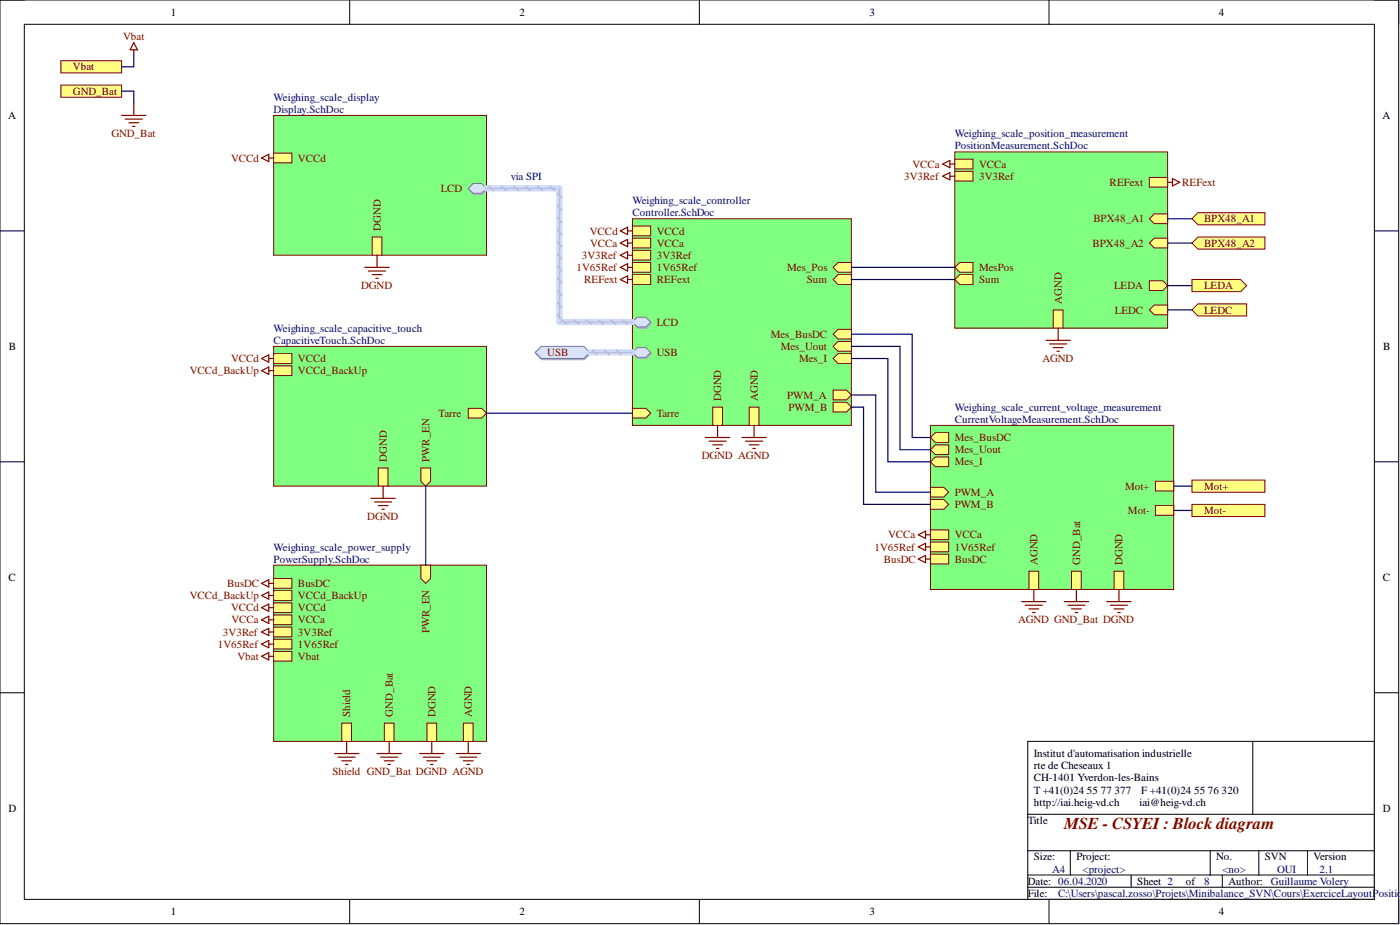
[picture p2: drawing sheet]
<svg xmlns="http://www.w3.org/2000/svg" width="292mm" height="193mm" viewBox="0 0 292 193" stroke-linecap="round" stroke-linejoin="round" font-family="sans-serif">
<g fill="none" stroke="#000" stroke-width=".21">
<path d="M0 0h291.8v192.7h-291.8zM0 0h5.1M73 0v5.1M145.9 0v5.1M218.9 0v5.1M286.8 0h5v5.1M5.1 5.1h281.7v182.5h-281.7zM0 48.2h5.1M286.8 48.2h5M0 96.3h5.1M286.8 96.3h5M0 144.5h5.1"/>
<path d="M214.4 154.7h72.4v32.9h-72.4zM261.4 154.7v15.2M286.8 144.5h5M214.4 169.9h72.4M214.4 177.5h72.4M223.3 177.5v5.1M252.5 177.5v5.1M262.6 177.5v5.1M272.8 177.5v5.1M73 187.6v5.1M145.9 187.6v5.1M214.4 185.1h72.4"/>
<path d="M214.4 182.6h72.4M218.9 187.6v5.1M236 182.6v2.5M255 182.6v2.5M291.8 187.6v5.1"/>
</g>
<path d="M132 45.6h45.6v43.1h-45.6z" fill-rule="evenodd" fill="#80ff80"/>
<path d="M132 45.6h45.6v43.1h-45.6z" fill="none" stroke="#800000" stroke-width=".21"/>
<path d="M132 47.2h3.8v2h-3.8z" fill-rule="evenodd" fill="#ffff80"/>
<path d="M132 47.2h3.8v2h-3.8z" fill="none" stroke="#800000" stroke-width=".21"/>
<path d="M156.3 84.9h2v3.8h-2z" fill-rule="evenodd" fill="#ffff80"/>
<path d="M156.3 84.9h2v3.8h-2z" fill="none" stroke="#800000" stroke-width=".21"/>
<path d="M173.8 74.8l1-1h2.8v2h-2.8z" fill-rule="evenodd" fill="#ffff80"/>
<path d="M173.8 74.8l1-1h2.8v2h-2.8z" fill="none" stroke="#800000" stroke-width=".21"/>
<path d="M132 52.2h3.8v2.1h-3.8z" fill-rule="evenodd" fill="#ffff80"/>
<path d="M132 52.2h3.8v2.1h-3.8z" fill="none" stroke="#800000" stroke-width=".21"/>
<path d="M173.8 81.4h2.8l1 1-1 1h-2.8z" fill-rule="evenodd" fill="#ffff80"/>
<path d="M173.8 81.4h2.8l1 1-1 1h-2.8z" fill="none" stroke="#800000" stroke-width=".21"/>
<path d="M173.8 58.3l1-1h2.8v2h-2.8z" fill-rule="evenodd" fill="#ffff80"/>
<path d="M173.8 58.3l1-1h2.8v2h-2.8z" fill="none" stroke="#800000" stroke-width=".21"/>
<path d="M173.8 83.9h2.8l1 1-1 1.1h-2.8z" fill-rule="evenodd" fill="#ffff80"/>
<path d="M173.8 83.9h2.8l1 1-1 1.1h-2.8z" fill="none" stroke="#800000" stroke-width=".21"/>
<path d="M173.8 55.8l1-1h2.8v2h-2.8z" fill-rule="evenodd" fill="#ffff80"/>
<path d="M173.8 55.8l1-1h2.8v2h-2.8z" fill="none" stroke="#800000" stroke-width=".21"/>
<path d="M148.7 84.9h2v3.8h-2z" fill-rule="evenodd" fill="#ffff80"/>
<path d="M148.7 84.9h2v3.8h-2z" fill="none" stroke="#800000" stroke-width=".21"/>
<path d="M132 54.8h3.8v2h-3.8z" fill-rule="evenodd" fill="#ffff80"/>
<path d="M132 54.8h3.8v2h-3.8z" fill="none" stroke="#800000" stroke-width=".21"/>
<path d="M173.8 72.3l1-1.1h2.8v2.1h-2.8z" fill-rule="evenodd" fill="#ffff80"/>
<path d="M173.8 72.3l1-1.1h2.8v2.1h-2.8z" fill="none" stroke="#800000" stroke-width=".21"/>
<path d="M132 85.2h2.7l1.1 1-1.1 1h-2.7z" fill-rule="evenodd" fill="#ffff80"/>
<path d="M132 85.2h2.7l1.1 1-1.1 1h-2.7z" fill="none" stroke="#800000" stroke-width=".21"/>
<path d="M173.8 69.7l1-1h2.8v2h-2.8z" fill-rule="evenodd" fill="#ffff80"/>
<path d="M173.8 69.7l1-1h2.8v2h-2.8z" fill="none" stroke="#800000" stroke-width=".21"/>
<path d="M132 49.7h3.8v2h-3.8z" fill-rule="evenodd" fill="#ffff80"/>
<path d="M132 49.7h3.8v2h-3.8z" fill="none" stroke="#800000" stroke-width=".21"/>
<path d="M132.1 67.4l1-1h1.8l1 1-1 1.1h-1.8z" fill-rule="evenodd" fill="#bac0ca"/>
<path d="M132.1 67.4l1-1h1.8l1 1-1 1.1h-1.8z" fill="none" stroke="#a6acb6" stroke-width=".21"/>
<path d="M132 67.2l1-1h1.7l1.1 1-1.1 1h-1.7z" fill-rule="evenodd" fill="#d5e4ff"/>
<path d="M132 67.2l1-1h1.7l1.1 1-1.1 1h-1.7z" fill="none" stroke="#71809b" stroke-width=".21"/>
<path d="M132.1 73.8l1-1h1.8l1 1-1 1h-1.8z" fill-rule="evenodd" fill="#bac0ca"/>
<path d="M132.1 73.8l1-1h1.8l1 1-1 1h-1.8z" fill="none" stroke="#a6acb6" stroke-width=".21"/>
<path d="M132 73.5l1-1h1.7l1.1 1-1.1 1h-1.7z" fill-rule="evenodd" fill="#d5e4ff"/>
<path d="M132 73.5l1-1h1.7l1.1 1-1.1 1h-1.7z" fill="none" stroke="#71809b" stroke-width=".21"/>
<path d="M132 57.3h3.8v2h-3.8z" fill-rule="evenodd" fill="#ffff80"/>
<path d="M132 57.3h3.8v2h-3.8z" fill="none" stroke="#800000" stroke-width=".21"/>
<path d="M57.1 24.1h44.4v29.1h-44.4z" fill-rule="evenodd" fill="#80ff80"/>
<path d="M57.1 24.1h44.4v29.1h-44.4z" fill="none" stroke="#800000" stroke-width=".21"/>
<path d="M57.1 31.9h3.8v2.1h-3.8z" fill-rule="evenodd" fill="#ffff80"/>
<path d="M57.1 31.9h3.8v2.1h-3.8z" fill="none" stroke="#800000" stroke-width=".21"/>
<path d="M77.7 49.4h2v3.8h-2z" fill-rule="evenodd" fill="#ffff80"/>
<path d="M77.7 49.4h2v3.8h-2z" fill="none" stroke="#800000" stroke-width=".21"/>
<path d="M97.8 39.6l1-1.1h1.8l1 1.1-1 1h-1.8z" fill-rule="evenodd" fill="#bac0ca"/>
<path d="M97.8 39.6l1-1.1h1.8l1 1.1-1 1h-1.8z" fill="none" stroke="#a6acb6" stroke-width=".21"/>
<path d="M97.7 39.3l1-1h1.8l1 1-1 1h-1.8z" fill-rule="evenodd" fill="#d5e4ff"/>
<path d="M97.7 39.3l1-1h1.8l1 1-1 1h-1.8z" fill="none" stroke="#71809b" stroke-width=".21"/>
<path d="M57.1 117.9h44.4v36.8h-44.4z" fill-rule="evenodd" fill="#80ff80"/>
<path d="M57.1 117.9h44.4v36.8h-44.4z" fill="none" stroke="#800000" stroke-width=".21"/>
<path d="M57.1 135.9h3.8v2h-3.8z" fill-rule="evenodd" fill="#ffff80"/>
<path d="M57.1 135.9h3.8v2h-3.8z" fill="none" stroke="#800000" stroke-width=".21"/>
<path d="M80.2 150.9h2v3.8h-2z" fill-rule="evenodd" fill="#ffff80"/>
<path d="M80.2 150.9h2v3.8h-2z" fill="none" stroke="#800000" stroke-width=".21"/>
<path d="M96.7 150.9h2v3.8h-2z" fill-rule="evenodd" fill="#ffff80"/>
<path d="M96.7 150.9h2v3.8h-2z" fill="none" stroke="#800000" stroke-width=".21"/>
<path d="M57.1 125.8h3.8v2h-3.8z" fill-rule="evenodd" fill="#ffff80"/>
<path d="M57.1 125.8h3.8v2h-3.8z" fill="none" stroke="#800000" stroke-width=".21"/>
<path d="M57.1 120.7h3.8v2h-3.8z" fill-rule="evenodd" fill="#ffff80"/>
<path d="M57.1 120.7h3.8v2h-3.8z" fill="none" stroke="#800000" stroke-width=".21"/>
<path d="M57.1 128.3h3.8v2h-3.8z" fill-rule="evenodd" fill="#ffff80"/>
<path d="M57.1 128.3h3.8v2h-3.8z" fill="none" stroke="#800000" stroke-width=".21"/>
<path d="M71.3 150.9h2v3.8h-2z" fill-rule="evenodd" fill="#ffff80"/>
<path d="M71.3 150.9h2v3.8h-2z" fill="none" stroke="#800000" stroke-width=".21"/>
<path d="M89.1 150.9h2v3.8h-2z" fill-rule="evenodd" fill="#ffff80"/>
<path d="M89.1 150.9h2v3.8h-2z" fill="none" stroke="#800000" stroke-width=".21"/>
<path d="M87.8 117.9h2v2.8l-1 1-1-1z" fill-rule="evenodd" fill="#ffff80"/>
<path d="M87.8 117.9h2v2.8l-1 1-1-1z" fill="none" stroke="#800000" stroke-width=".21"/>
<path d="M57.1 123.2h3.8v2.1h-3.8z" fill-rule="evenodd" fill="#ffff80"/>
<path d="M57.1 123.2h3.8v2.1h-3.8z" fill="none" stroke="#800000" stroke-width=".21"/>
<path d="M57.1 130.8h3.8v2.1h-3.8z" fill-rule="evenodd" fill="#ffff80"/>
<path d="M57.1 130.8h3.8v2.1h-3.8z" fill="none" stroke="#800000" stroke-width=".21"/>
<path d="M57.1 133.4h3.8v2h-3.8z" fill-rule="evenodd" fill="#ffff80"/>
<path d="M57.1 133.4h3.8v2h-3.8z" fill="none" stroke="#800000" stroke-width=".21"/>
<path d="M199.2 31.7h44.4v36.8h-44.4z" fill-rule="evenodd" fill="#80ff80"/>
<path d="M199.2 31.7h44.4v36.8h-44.4z" fill="none" stroke="#800000" stroke-width=".21"/>
<path d="M199.2 33.2h3.8v2h-3.8z" fill-rule="evenodd" fill="#ffff80"/>
<path d="M199.2 33.2h3.8v2h-3.8z" fill="none" stroke="#800000" stroke-width=".21"/>
<path d="M199.2 55.8l1-1h2.8v2h-2.8z" fill-rule="evenodd" fill="#ffff80"/>
<path d="M199.2 55.8l1-1h2.8v2h-2.8z" fill="none" stroke="#800000" stroke-width=".21"/>
<path d="M239.8 58.6h2.8l1 1-1 1h-2.8z" fill-rule="evenodd" fill="#ffff80"/>
<path d="M239.8 58.6h2.8l1 1-1 1h-2.8z" fill="none" stroke="#800000" stroke-width=".21"/>
<path d="M199.2 35.7h3.8v2.1h-3.8z" fill-rule="evenodd" fill="#ffff80"/>
<path d="M199.2 35.7h3.8v2.1h-3.8z" fill="none" stroke="#800000" stroke-width=".21"/>
<path d="M199.2 58.3l1-1h2.8v2h-2.8z" fill-rule="evenodd" fill="#ffff80"/>
<path d="M199.2 58.3l1-1h2.8v2h-2.8z" fill="none" stroke="#800000" stroke-width=".21"/>
<path d="M239.8 64.7l1-1.1h2.8v2.1h-2.8z" fill-rule="evenodd" fill="#ffff80"/>
<path d="M239.8 64.7l1-1.1h2.8v2.1h-2.8z" fill="none" stroke="#800000" stroke-width=".21"/>
<path d="M219.8 64.7h2v3.8h-2z" fill-rule="evenodd" fill="#ffff80"/>
<path d="M219.8 64.7h2v3.8h-2z" fill="none" stroke="#800000" stroke-width=".21"/>
<path d="M239.8 37h3.8v2h-3.8z" fill-rule="evenodd" fill="#ffff80"/>
<path d="M239.8 37h3.8v2h-3.8z" fill="none" stroke="#800000" stroke-width=".21"/>
<path d="M239.8 45.6l1-1h2.8v2.1h-2.8z" fill-rule="evenodd" fill="#ffff80"/>
<path d="M239.8 45.6l1-1h2.8v2.1h-2.8z" fill="none" stroke="#800000" stroke-width=".21"/>
<path d="M239.8 50.7l1-1h2.8v2h-2.8z" fill-rule="evenodd" fill="#ffff80"/>
<path d="M239.8 50.7l1-1h2.8v2h-2.8z" fill="none" stroke="#800000" stroke-width=".21"/>
<path d="M194.1 88.7h50.8v34.3h-50.8z" fill-rule="evenodd" fill="#80ff80"/>
<path d="M194.1 88.7h50.8v34.3h-50.8z" fill="none" stroke="#800000" stroke-width=".21"/>
<path d="M241.1 100.4h3.8v2h-3.8z" fill-rule="evenodd" fill="#ffff80"/>
<path d="M241.1 100.4h3.8v2h-3.8z" fill="none" stroke="#800000" stroke-width=".21"/>
<path d="M241.1 105.5h3.8v2h-3.8z" fill-rule="evenodd" fill="#ffff80"/>
<path d="M241.1 105.5h3.8v2h-3.8z" fill="none" stroke="#800000" stroke-width=".21"/>
<path d="M194.1 91.3l1-1h2.8v2h-2.8z" fill-rule="evenodd" fill="#ffff80"/>
<path d="M194.1 91.3l1-1h2.8v2h-2.8z" fill="none" stroke="#800000" stroke-width=".21"/>
<path d="M194.1 93.8l1-1h2.8v2h-2.8z" fill-rule="evenodd" fill="#ffff80"/>
<path d="M194.1 93.8l1-1h2.8v2h-2.8z" fill="none" stroke="#800000" stroke-width=".21"/>
<path d="M214.7 119.2h2v3.8h-2z" fill-rule="evenodd" fill="#ffff80"/>
<path d="M214.7 119.2h2v3.8h-2z" fill="none" stroke="#800000" stroke-width=".21"/>
<path d="M194.1 110.5h3.8v2.1h-3.8z" fill-rule="evenodd" fill="#ffff80"/>
<path d="M194.1 110.5h3.8v2.1h-3.8z" fill="none" stroke="#800000" stroke-width=".21"/>
<path d="M194.1 104.2h2.8l1 1-1 1h-2.8z" fill-rule="evenodd" fill="#ffff80"/>
<path d="M194.1 104.2h2.8l1 1-1 1h-2.8z" fill="none" stroke="#800000" stroke-width=".21"/>
<path d="M223.6 119.2h2v3.8h-2z" fill-rule="evenodd" fill="#ffff80"/>
<path d="M223.6 119.2h2v3.8h-2z" fill="none" stroke="#800000" stroke-width=".21"/>
<path d="M194.1 96.3l1-1h2.8v2.1h-2.8z" fill-rule="evenodd" fill="#ffff80"/>
<path d="M194.1 96.3l1-1h2.8v2.1h-2.8z" fill="none" stroke="#800000" stroke-width=".21"/>
<path d="M232.4 119.2h2.1v3.8h-2.1z" fill-rule="evenodd" fill="#ffff80"/>
<path d="M232.4 119.2h2.1v3.8h-2.1z" fill="none" stroke="#800000" stroke-width=".21"/>
<path d="M194.1 113.1h3.8v2h-3.8z" fill-rule="evenodd" fill="#ffff80"/>
<path d="M194.1 113.1h3.8v2h-3.8z" fill="none" stroke="#800000" stroke-width=".21"/>
<path d="M194.1 115.6h3.8v2h-3.8z" fill-rule="evenodd" fill="#ffff80"/>
<path d="M194.1 115.6h3.8v2h-3.8z" fill="none" stroke="#800000" stroke-width=".21"/>
<path d="M194.1 101.7h2.8l1 1-1 1h-2.8z" fill-rule="evenodd" fill="#ffff80"/>
<path d="M194.1 101.7h2.8l1 1-1 1h-2.8z" fill="none" stroke="#800000" stroke-width=".21"/>
<path d="M57.1 72.3h44.4v29.1h-44.4z" fill-rule="evenodd" fill="#80ff80"/>
<path d="M57.1 72.3h44.4v29.1h-44.4z" fill="none" stroke="#800000" stroke-width=".21"/>
<path d="M97.7 85.2h2.8l1 1-1 1h-2.8z" fill-rule="evenodd" fill="#ffff80"/>
<path d="M97.7 85.2h2.8l1 1-1 1h-2.8z" fill="none" stroke="#800000" stroke-width=".21"/>
<path d="M78.9 97.6h2.1v3.8h-2.1z" fill-rule="evenodd" fill="#ffff80"/>
<path d="M78.9 97.6h2.1v3.8h-2.1z" fill="none" stroke="#800000" stroke-width=".21"/>
<path d="M87.8 97.6h2v2.8l-1 1-1-1z" fill-rule="evenodd" fill="#ffff80"/>
<path d="M87.8 97.6h2v2.8l-1 1-1-1z" fill="none" stroke="#800000" stroke-width=".21"/>
<path d="M57.1 73.8h3.8v2h-3.8z" fill-rule="evenodd" fill="#ffff80"/>
<path d="M57.1 73.8h3.8v2h-3.8z" fill="none" stroke="#800000" stroke-width=".21"/>
<path d="M57.1 76.3h3.8v2h-3.8z" fill-rule="evenodd" fill="#ffff80"/>
<path d="M57.1 76.3h3.8v2h-3.8z" fill="none" stroke="#800000" stroke-width=".21"/>
<path d="M248.7 58.3h10.1l1.3 1.3-1.3 1.2h-10.1z" fill-rule="evenodd" fill="#ffff80"/>
<path d="M248.7 58.3h10.1l1.3 1.3-1.3 1.2h-10.1z" fill="none" stroke="#800000" stroke-width=".21"/>
<path d="M248.7 64.7l1.3-1.3h10.1v2.5h-10.1z" fill-rule="evenodd" fill="#ffff80"/>
<path d="M248.7 64.7l1.3-1.3h10.1v2.5h-10.1z" fill="none" stroke="#800000" stroke-width=".21"/>
<g fill="none" stroke="#800000" stroke-width=".25">
<path d="M196.7 34.2l1.5-.7v1.5zM198.2 34.2h1M129.4 48.2l1.5-.8v1.5zM129.4 55.8l1.5-.8v1.5zM130.9 48.2h1.1M130.9 55.8h1.1M218.2 71h5.1M219 71.8h3.6M219.8 72.5h2M220.5 73.3h.5M220.8 68.5v2.5M147.2 91.3h5.1"/>
<path d="M147.9 92h3.6M148.7 92.8h2M149.5 93.6h.5M149.7 88.7v2.6M154.8 91.3h5.1M155.6 92h3.5M156.3 92.8h2M157.1 93.6h.5M157.3 88.7v2.6"/>
</g>
<path d="M248.7 50.7l1.3-1.3h13.9v2.6h-13.9z" fill-rule="evenodd" fill="#ffff80"/>
<path d="M248.7 50.7l1.3-1.3h13.9v2.6h-13.9z" fill="none" stroke="#800000" stroke-width=".21"/>
<path d="M248.7 45.6l1.3-1.2h13.9v2.5h-13.9z" fill-rule="evenodd" fill="#ffff80"/>
<path d="M248.7 45.6l1.3-1.2h13.9v2.5h-13.9z" fill="none" stroke="#800000" stroke-width=".21"/>
<g fill="none" stroke="#800000" stroke-width=".25">
<path d="M54.6 33l1.5-.8v1.5zM56.1 33h1M243.6 38h1M244.6 37.3l1.6 .7-1.6 .8zM76.1 55.8h5.1M76.9 56.5h3.5M77.7 57.3h2M78.4 58.1h.5M78.7 53.2v2.6M54.6 74.8l1.5-.8v1.6zM56.1 74.8h1M54.6 121.7l1.5-.8v1.6z"/>
<path d="M54.6 126.8l1.5-.8v1.5zM54.6 129.3l1.5-.8v1.6zM54.6 136.9l1.5-.7v1.5zM56.1 136.9h1M56.1 121.7h1M56.1 126.8h1M56.1 129.3h1M69.8 157.2h5.1M70.5 158h3.6M71.3 158.7h2M72.1 159.5h.5M72.3 154.7v2.5"/>
<path d="M78.7 157.2h5M79.4 158h3.6M80.2 158.7h2M81 159.5h.5M81.2 154.7v2.5M87.5 157.2h5.1M88.3 158h3.6M89.1 158.7h2M89.8 159.5h.5M90.1 154.7v2.5M95.2 157.2h5M95.9 158h3.6"/>
<path d="M96.7 158.7h2M97.4 159.5h.6M97.7 154.7v2.5"/>
</g>
<path d="M248.7 105.2h15.2v2.6h-15.2z" fill-rule="evenodd" fill="#ffff80"/>
<path d="M248.7 105.2h15.2v2.6h-15.2z" fill="none" stroke="#800000" stroke-width=".21"/>
<path d="M248.7 100.1h15.2v2.6h-15.2z" fill-rule="evenodd" fill="#ffff80"/>
<path d="M248.7 100.1h15.2v2.6h-15.2z" fill="none" stroke="#800000" stroke-width=".21"/>
<g fill="none" stroke="#800000" stroke-width=".25">
<path d="M196.7 36.8l1.5-.8v1.5zM198.2 36.8h1M129.4 50.7l1.5-.8v1.6zM129.4 53.2l1.5-.7v1.5zM130.9 50.7h1.1M130.9 53.2h1.1M54.6 77.3l1.5-.7v1.5zM56.1 77.3h1M77.4 104h5.1M78.2 104.7h3.5M78.9 105.5h2.1M79.7 106.2h.5"/>
<path d="M79.9 101.4v2.6M191.6 116.6l1.5-.7v1.5zM191.6 111.6l1.5-.8v1.5zM191.6 114.1l1.5-.8v1.6zM193.1 116.6h1M193.1 114.1h1M193.1 111.6h1M54.6 124.2l1.5-.7v1.5zM54.6 131.8l1.5-.7v1.5zM54.6 134.4l1.5-.8v1.5zM56.1 124.2h1M56.1 131.8h1"/>
<path d="M56.1 134.4h1M213.2 125.5h5M213.9 126.3h3.6M214.7 127h2M215.4 127.8h.6M215.7 123v2.5M222 125.5h5.1M222.8 126.3h3.6M223.6 127h2M224.3 127.8h.5M224.6 123v2.5M230.9 125.5h5.1"/>
<path d="M231.7 126.3h3.5M232.4 127h2.1M233.2 127.8h.5M233.5 123v2.5"/>
</g>
<path d="M111.8 73.8l1.3-1.3h8.8l1.3 1.3-1.3 1.2h-8.8z" fill-rule="evenodd" fill="#bac0ca"/>
<path d="M111.8 73.8l1.3-1.3h8.8l1.3 1.3-1.3 1.2h-8.8z" fill="none" stroke="#a6acb6" stroke-width=".21"/>
<path d="M111.7 73.5l1.2-1.2h8.9l1.3 1.2-1.3 1.3h-8.9z" fill-rule="evenodd" fill="#d5e4ff"/>
<path d="M111.7 73.5l1.2-1.2h8.9l1.3 1.2-1.3 1.3h-8.9z" fill="none" stroke="#71809b" stroke-width=".21"/>
<path d="M129.4 58.3l1.5-.7v1.5zM130.9 58.3h1.1" fill="none" stroke="#800000" stroke-width=".25"/>
<g fill="none" stroke="#000080" stroke-width=".25">
<path d="M177.6 55.8h21.6M177.6 58.3h21.6M243.6 59.6h5.1M243.6 45.6h5.1M243.6 50.7h5.1M177.6 69.7h12.7v21.6h3.8M177.6 72.3h10.2v21.5h6.3M177.6 74.8h7.6v21.5h8.9M243.6 64.7h5.1M101.5 86.2h30.5M177.6 82.4h5.1v20.3h11.4M177.6 84.9h2.6v20.3h13.9"/>
<path d="M88.8 101.4v16.5M244.9 101.4h3.8M244.9 106.5h3.8"/>
</g>
<path d="M101.5 39.3h15.2v27.9h15.3M123.1 73.5h8.9" fill="none" stroke="#cbdaff" stroke-width="1.3"/>
<g fill="none" stroke="#adbce7" stroke-width=".38">
<path d="M102 38.9l1 .8M104.6 38.9l1 .8M107.1 38.9l1 .8M109.6 38.9l1 .8M112.2 38.9l1 .8M114.7 38.9l1 .8M116.3 58.1l.9 1M116.3 55.5l.9 1M116.3 53l.9 1M116.3 50.5l.9 1M116.3 47.9l.9 1M116.3 45.4l.9 1"/>
<path d="M116.3 42.8l.9 1.1M116.3 40.3l.9 1M116.3 65.7l.9 1M116.3 63.1l.9 1M116.3 60.6l.9 1M117.2 66.7l1.1 .9M119.8 66.7l1 .9M122.3 66.7l1 .9M123.6 73.1l1 .9M124.9 66.7l1 .9M126.1 73.1l1 .9M127.4 66.7l1 .9"/>
<path d="M128.7 73.1l1 .9M129.9 66.7l1 .9"/>
</g>
<path d="M101.5 39.3h15.2v27.9h15.3M123.1 73.5h8.9" fill="none" stroke="#adbce7" stroke-width=".25"/>
<path d="M12.7 17.7h12.7v2.6h-12.7z" fill-rule="evenodd" fill="#ffff80"/>
<path d="M12.7 17.7h12.7v2.6h-12.7z" fill="none" stroke="#800000" stroke-width=".21"/>
<path d="M12.7 12.7h12.7v2.5h-12.7z" fill-rule="evenodd" fill="#ffff80"/>
<path d="M12.7 12.7h12.7v2.5h-12.7z" fill="none" stroke="#800000" stroke-width=".21"/>
<path d="M27.9 8.9l.8 1.5h-1.5zM27.9 10.4v1M25.4 24.1h5.1M26.1 24.8h3.6M26.9 25.6h2M27.7 26.4h.5M27.9 21.5v2.6" fill="none" stroke="#800000" stroke-width=".25"/>
<path d="M25.4 19h2.5v2.5M27.9 11.4v2.5h-2.5" fill="none" stroke="#000080" stroke-width=".25"/>
<text font-size="3.5" fill="#800000" x="222" y="172.9">MSE - CSYEI : Block diagram</text>
<g font-size="2.3">
<text x="35.6" y="3.3">1</text>
<text x="108.4" y="3.3">2</text>
<text x="181.4" y="3.3">3</text>
<text x="254.3" y="3.3">4</text>
<text x="1.7" y="24.8">A</text>
<text x="288.4" y="24.8">A</text>
<text x="1.9" y="73">B</text>
<text x="288.6" y="73">B</text>
<text x="1.8" y="121.2">C</text>
<text x="288.5" y="121.2">C</text>
<text x="215.7" y="158">Institut d'automatisation industrielle</text>
<text x="215.7" y="160.5">rte de Cheseaux 1</text>
<text x="215.7" y="163">CH-1401 Yverdon-les-Bains</text>
<text x="215.7" y="165.6">T +41(0)24</text>
<text x="226.8" y="165.6">55</text>
<text x="229.7" y="165.6">77</text>
<text x="232.5" y="165.6">377</text>
<text x="238.1" y="165.6">F +41(0)24</text>
<text x="249.1" y="165.6">55</text>
<text x="252" y="165.6">76</text>
<text x="254.9" y="165.6">320</text>
<text x="1.8" y="169.4">D</text>
<text x="214.4" y="171.9">Title</text>
<text x="215.7" y="168.1">http://iai.heig-vd.ch</text>
<text x="237.7" y="168.1">iai@heig-vd.ch</text>
<text x="288.5" y="169.4">D</text>
<text x="215.7" y="179.5">Size:</text>
<text x="224.6" y="179.5">Project:</text>
<text x="253.8" y="179.5">No.</text>
<text x="263.9" y="179.5">SVN</text>
<text x="274.1" y="179.5">Version</text>
<text x="214.4" y="184.6">Date: 06.04.2020</text>
<text x="237.3" y="184.6">Sheet 2</text>
<text x="247.4" y="184.6">of</text>
<text x="256.3" y="184.6">Author:</text>
<text x="35.6" y="190.9">1</text>
<text x="108.4" y="190.9">2</text>
<text x="181.4" y="190.9">3</text>
<text x="214.4" y="187.1">File:</text>
<text x="254.3" y="190.9">4</text>
</g>
<g font-size="2.3" fill="#800000">
<text x="25.7" y="8.4">Vbat</text>
<text x="15.2" y="14.7">Vbat</text>
<text x="15.2" y="19.8">GND_Bat</text>
<text x="23.3" y="28.6">GND_Bat</text>
<text x="48.2" y="33.7">VCCd</text>
<text x="62.2" y="33.7">VCCd</text>
<text x="190.4" y="35">VCCa</text>
<text x="204.3" y="35">VCCa</text>
<text x="91.9" y="40.1">LCD</text>
<text x="188.6" y="37.5">3V3Ref</text>
<text x="204.3" y="37.5">3V3Ref</text>
<text x="231.5" y="38.8">REFext</text>
<text x="246.7" y="38.8">REFext</text>
<text x="228.1" y="46.4">BPX48_A1</text>
<text x="251.2" y="46.4">BPX48_A1</text>
<text x="79.4" y="48.2" transform="rotate(-90 79.4 48.2)">DGND</text>
<text x="123.1" y="48.9">VCCd</text>
<text x="123.2" y="51.5">VCCa</text>
<text x="137" y="48.9">VCCd</text>
<text x="137" y="51.5">VCCa</text>
<text x="228" y="51.5">BPX48_A2</text>
<text x="251.2" y="51.5">BPX48_A2</text>
<text x="120.3" y="56.5">1V65Ref</text>
<text x="121.4" y="54">3V3Ref</text>
<text x="121.9" y="59.1">REFext</text>
<text x="137" y="54">3V3Ref</text>
<text x="137" y="56.5">1V65Ref</text>
<text x="137" y="59.1">REFext</text>
<text x="164.3" y="56.5">Mes_Pos</text>
<text x="168.3" y="59.1">Sum</text>
<text x="204.3" y="56.5">MesPos</text>
<text x="204.3" y="59.1">Sum</text>
<text x="75.4" y="60.3">DGND</text>
<text x="221.5" y="63.4" transform="rotate(-90 221.5 63.4)">AGND</text>
<text x="232.4" y="60.3">LEDA</text>
<text x="232.6" y="65.4">LEDC</text>
<text x="251.2" y="60.3">LEDA</text>
<text x="251.2" y="65.4">LEDC</text>
<text x="137" y="67.9">LCD</text>
<text x="160.8" y="70.5">Mes_BusDC</text>
<text x="48.2" y="75.6">VCCd</text>
<text x="62.2" y="75.6">VCCd</text>
<text x="114.2" y="74.3">USB</text>
<text x="137" y="74.3">USB</text>
<text x="162.9" y="73">Mes_Uout</text>
<text x="166.7" y="75.6">Mes_I</text>
<text x="217.5" y="75.6">AGND</text>
<text x="39.6" y="78.1">VCCd_BackUp</text>
<text x="62.2" y="78.1">VCCd_BackUp</text>
<text x="150.5" y="83.7" transform="rotate(-90 150.5 83.7)">DGND</text>
<text x="158.1" y="83.7" transform="rotate(-90 158.1 83.7)">AGND</text>
<text x="164.3" y="83.2">PWM_A</text>
<text x="91.5" y="87">Tarre</text>
<text x="137" y="87">Tarre</text>
<text x="164.5" y="85.7">PWM_B</text>
<text x="146.4" y="95.8">DGND AGND</text>
<text x="199.2" y="92">Mes_BusDC</text>
<text x="199.2" y="94.6">Mes_Uout</text>
<text x="80.7" y="96.3" transform="rotate(-90 80.7 96.3)">DGND</text>
<text x="89.6" y="96.3" transform="rotate(-90 89.6 96.3)">PWR_EN</text>
<text x="199.2" y="97.1">Mes_I</text>
<text x="199.2" y="106">PWM_B</text>
<text x="199.2" y="103.4">PWM_A</text>
<text x="234.7" y="102.2">Mot+</text>
<text x="235.3" y="107.2">Mot-</text>
<text x="251.2" y="107.2">Mot-</text>
<text x="251.2" y="102.2">Mot+</text>
<text x="76.6" y="108.5">DGND</text>
<text x="185.3" y="112.3">VCCa</text>
<text x="199.2" y="112.3">VCCa</text>
<text x="182.5" y="114.9">1V65Ref</text>
<text x="184.4" y="117.4">BusDC</text>
<text x="199.2" y="114.9">1V65Ref</text>
<text x="199.2" y="117.4">BusDC</text>
<text x="216.5" y="117.9" transform="rotate(-90 216.5 117.9)">AGND</text>
<text x="225.3" y="117.9" transform="rotate(-90 225.3 117.9)">GND_Bat</text>
<text x="234.2" y="117.9" transform="rotate(-90 234.2 117.9)">DGND</text>
<text x="39.6" y="125">VCCd_BackUp</text>
<text x="47.4" y="122.5">BusDC</text>
<text x="62.2" y="122.5">BusDC</text>
<text x="62.2" y="125">VCCd_BackUp</text>
<text x="48.2" y="127.5">VCCd</text>
<text x="48.3" y="130.1">VCCa</text>
<text x="62.2" y="127.5">VCCd</text>
<text x="62.2" y="130.1">VCCa</text>
<text x="212.4" y="130.1">AGND GND_Bat DGND</text>
<text x="45.4" y="135.1">1V65Ref</text>
<text x="46.5" y="132.6">3V3Ref</text>
<text x="49.6" y="137.7">Vbat</text>
<text x="62.2" y="137.7">Vbat</text>
<text x="62.2" y="132.6">3V3Ref</text>
<text x="62.2" y="135.1">1V65Ref</text>
<text x="89.6" y="132.1" transform="rotate(-90 89.6 132.1)">PWR_EN</text>
<text x="73.1" y="149.6" transform="rotate(-90 73.1 149.6)">Shield</text>
<text x="82" y="149.6" transform="rotate(-90 82 149.6)">GND_Bat</text>
<text x="90.8" y="149.6" transform="rotate(-90 90.8 149.6)">DGND</text>
<text x="98.5" y="149.6" transform="rotate(-90 98.5 149.6)">AGND</text>
<text x="69.4" y="161.8">Shield GND_Bat DGND AGND</text>
</g>
<g font-size="2.3" fill="#000080">
<text x="57.1" y="21">Weighing_scale_display</text>
<text x="57.1" y="23.6">Display.SchDoc</text>
<text x="199.2" y="28.6">Weighing_scale_position_measurement</text>
<text x="199.2" y="31.2">PositionMeasurement.SchDoc</text>
<text x="106.6" y="37.5">via SPI</text>
<text x="132" y="42.6">Weighing_scale_controller</text>
<text x="132" y="45.1">Controller.SchDoc</text>
<text x="57.1" y="69.2">Weighing_scale_capacitive_touch</text>
<text x="57.1" y="71.8">CapacitiveTouch.SchDoc</text>
<text x="199.2" y="85.7">Weighing_scale_current_voltage_measurement</text>
<text x="199.2" y="88.2">CurrentVoltageMeasurement.SchDoc</text>
<text x="57.1" y="114.9">Weighing_scale_power_supply</text>
<text x="57.1" y="117.4">PowerSupply.SchDoc</text>
<text x="219.5" y="182">A4</text>
<text x="225.8" y="182">&lt;project&gt;</text>
<text x="251.2" y="184.6">8</text>
<text x="255" y="182">&lt;no&gt;</text>
<text x="265.2" y="184.6">Guillaume Volery</text>
<text x="266.5" y="182">OUI</text>
<text x="275.3" y="182">2.1</text>
<text x="220.8" y="187.1">C:\Users\pascal.zosso\Projets\Minibalance_SVN\Cours\ExerciceLayoutPosition</text>
</g>
</svg>
